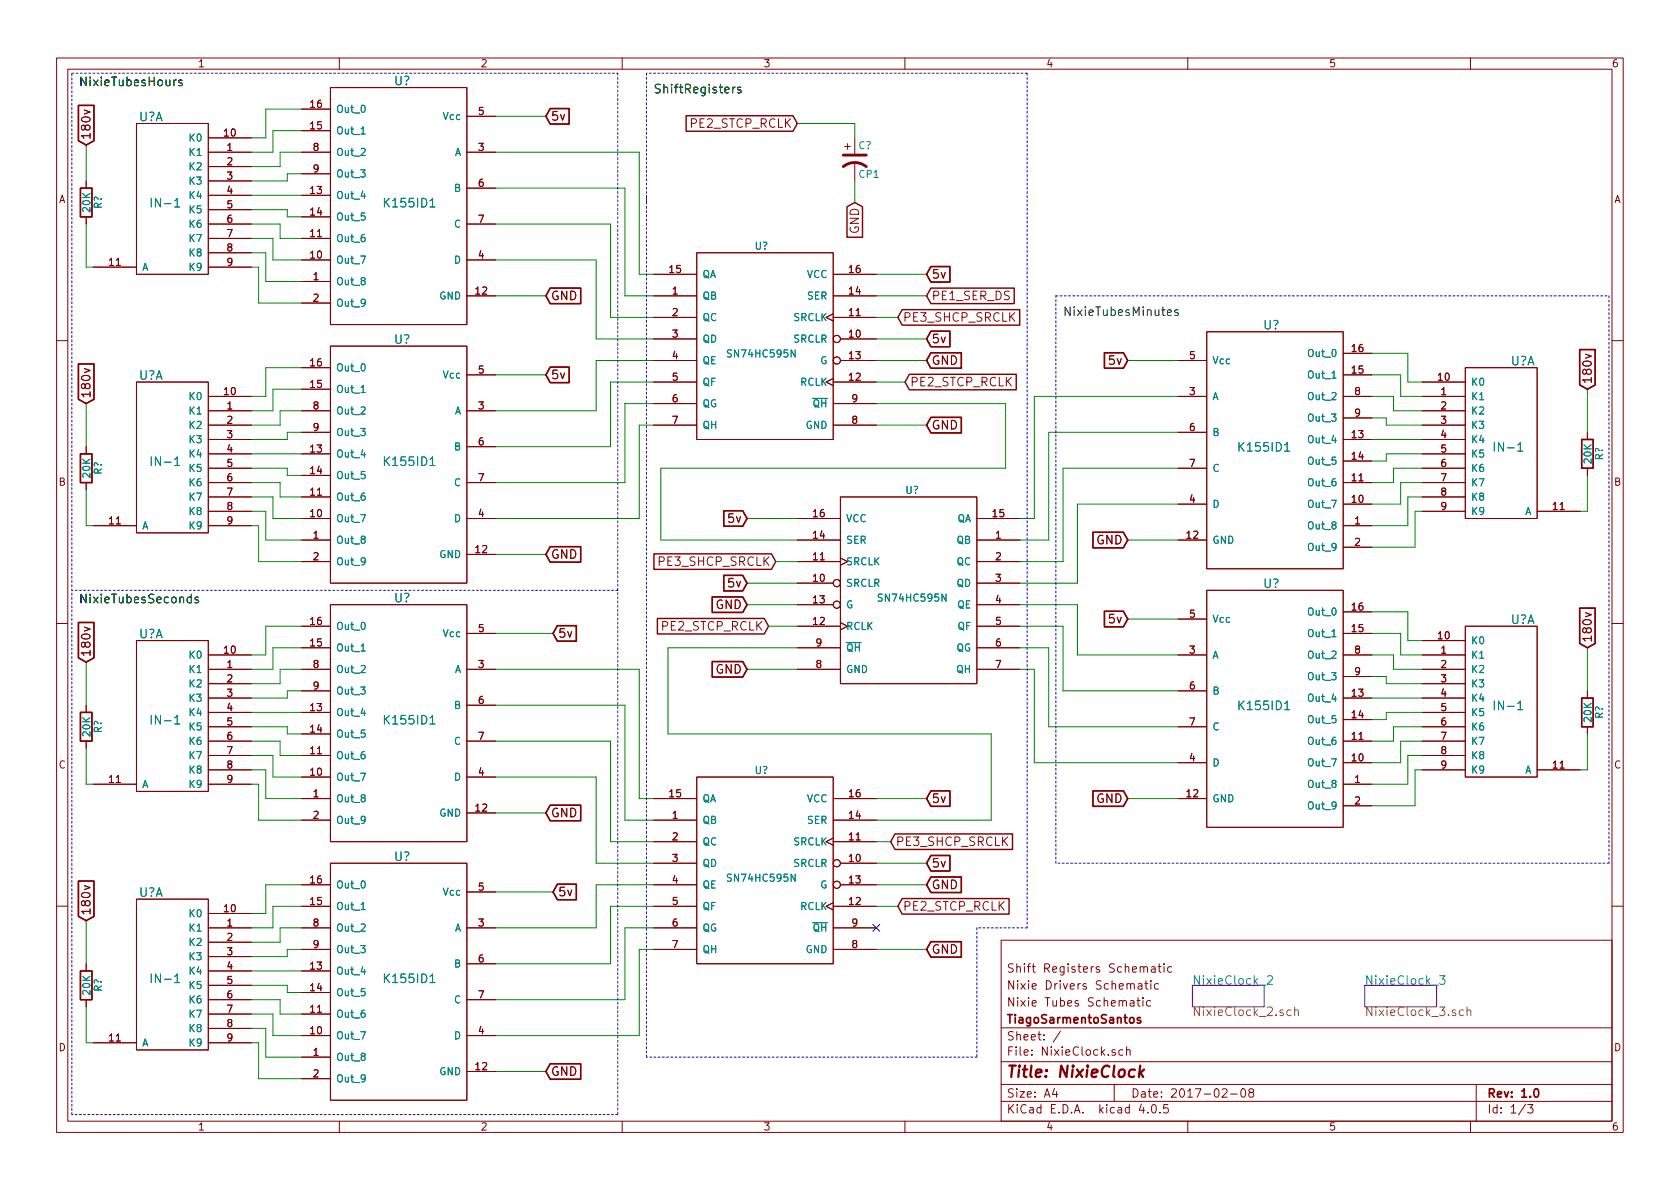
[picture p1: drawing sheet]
<svg xmlns="http://www.w3.org/2000/svg" width="297mm" height="210mm" viewBox="0 0 297 210" stroke-linecap="round" stroke-linejoin="round" font-family="sans-serif">
<g fill="none" stroke="#840000" stroke-width=".18">
<path d="M10 10.3h277v189.9h-277zM12 12.2h273v186.1h-273zM53.3 19.3h5.1M58.4 15.5h24.1v41.9h-24.1zM60 10.3v1.9M110 10.3v1.9M160 10.3v1.9M210 10.3v1.9M260 10.3v1.9M15.2 32v1.3M15.2 38.3v1.3M24.1 21.8h12.7v26.7h-12.7z"/>
<path d="M36.8 26.9h7.6M36.8 39.6h7.6M36.8 34.5h7.6M36.8 29.5h7.6M36.8 32h7.6M36.8 37.1h7.6M36.8 24.4h7.6M53.3 26.9h5.1M53.3 30.7h5.1M53.3 34.5h5.1M53.3 38.3h5.1M53.3 23.1h5.1"/>
<path d="M82.5 26.9h5.1M82.5 20.6h5.1M82.5 33.3h5.1M82.5 39.6h5.1M149.4 25.9h1M149.9 25.4v1M151.1 24.4v2.8M151.1 28.7v3.3M16.5 47.2h7.6M36.8 42.2h7.6M36.8 44.7h7.6M36.8 47.2h7.6"/>
<path d="M53.3 49.8h5.1M53.3 53.6h5.1M53.3 46h5.1M53.3 42.2h5.1M82.5 46h5.1M82.5 52.3h5.1M115.6 52.3h7.6M115.6 56.1h7.6M115.6 59.9h7.6M115.6 48.5h7.6M123.2 44.7h24.1v33h-24.1zM147.3 55.5l-1.3 .6 1.3 .7"/>
<path d="M147.3 52.3h7.6M147.3 56.1h7.6M147.3 48.5h7.6M148.6 59.9h6.3M213.4 58.7h24.1v41.9h-24.1zM10 60.2h2M15.2 79v1.3M24.1 67.6h12.7v26.6h-12.7zM36.8 72.6h7.6M36.8 75.2h7.6M36.8 77.7h7.6M36.8 70.1h7.6"/>
<path d="M53.3 72.6h5.1M53.3 76.4h5.1M53.3 68.8h5.1M53.3 65h5.1M58.4 61.2h24.1v41.9h-24.1zM82.5 72.6h5.1M82.5 66.3h5.1M82.5 79h5.1M115.6 75.2h7.6M115.6 63.7h7.6M115.6 67.6h7.6M115.6 71.4h7.6"/>
<path d="M147.3 66.9l-1.3 .7 1.3 .6M147.3 75.2h7.6M147.3 67.6h7.6M147.3 71.4h7.6M148.6 63.7h6.3M208.3 76.4h5.1M208.3 70.1h5.1M208.3 63.7h5.1M237.5 66.3h5.1M237.5 77.7h5.1M237.5 70.1h5.1M237.5 73.9h5.1"/>
<path d="M237.5 62.5h5.1M251.5 72.6h7.6M251.5 75.2h7.6M251.5 77.7h7.6M251.5 70.1h7.6M251.5 67.6h7.6M259.1 65h12.7v26.7h-12.7zM280.7 76.4v1.3M285 60.2h2M15.2 85.3v1.3M16.5 93h7.6M36.8 85.3h7.6"/>
<path d="M36.8 87.9h7.6M36.8 80.3h7.6M36.8 82.8h7.6M36.8 90.4h7.6M36.8 93h7.6M53.3 95.5h5.1M53.3 99.3h5.1M53.3 91.7h5.1M53.3 87.9h5.1M53.3 80.3h5.1M53.3 84.1h5.1M82.5 91.7h5.1"/>
<path d="M82.5 85.3h5.1M82.5 98h5.1M141 95.5h7.6M141 99.3h7.6M141 91.7h7.6M148.6 87.9h24.1v33h-24.1zM148.6 98.7l1.3 .6-1.3 .6M172.7 95.5h7.6M172.7 99.3h7.6M172.7 91.7h7.6M208.3 95.5h5.1M208.3 82.8h5.1"/>
<path d="M208.3 89.1h5.1M237.5 85.3h5.1M237.5 93h5.1M237.5 96.8h5.1M237.5 89.1h5.1M237.5 81.5h5.1M251.5 85.3h7.6M251.5 87.9h7.6M251.5 80.3h7.6M251.5 82.8h7.6M251.5 90.4h7.6M271.8 90.4h7.6"/>
<path d="M280.7 82.8v1.3M10 110.3h2M24.1 113.3h12.7v26.6h-12.7zM36.8 118.4h7.6M36.8 115.8h7.6M53.3 118.4h5.1M53.3 114.5h5.1M53.3 110.7h5.1M58.4 106.9h24.1v41.9h-24.1zM82.5 118.4h5.1M82.5 112h5.1M141 118.4h7.6"/>
<path d="M141 114.5h7.6M141 110.7h7.6M141 103.1h6.3M141 106.9h6.3M148.6 110.1l1.3 .6-1.3 .7M172.7 118.4h7.6M172.7 114.5h7.6M172.7 110.7h7.6M172.7 103.1h7.6M172.7 106.9h7.6M208.3 115.8h5.1M208.3 109.5h5.1"/>
<path d="M213.4 104.4h24.1v41.9h-24.1zM237.5 112h5.1M237.5 115.8h5.1M237.5 119.6h5.1M237.5 108.2h5.1M251.5 118.4h7.6M251.5 115.8h7.6M251.5 113.3h7.6M259.1 110.7h12.7v26.7h-12.7zM285 110.3h2M15.2 124.7v1.3M15.2 131.1v1.2"/>
<path d="M16.5 138.7h7.6M36.8 131.1h7.6M36.8 133.6h7.6M36.8 126h7.6M36.8 120.9h7.6M36.8 123.4h7.6M36.8 128.5h7.6M36.8 136.1h7.6M36.8 138.7h7.6M53.3 137.4h5.1M53.3 122.2h5.1M53.3 133.6h5.1"/>
<path d="M53.3 126h5.1M53.3 129.8h5.1M82.5 137.4h5.1M82.5 124.7h5.1M82.5 131.1h5.1M123.2 137.4h24.1v33h-24.1zM208.3 122.2h5.1M208.3 128.5h5.1M208.3 134.9h5.1M237.5 131.1h5.1M237.5 123.4h5.1M237.5 138.7h5.1"/>
<path d="M237.5 134.9h5.1M237.5 127.2h5.1M251.5 131.1h7.6M251.5 133.6h7.6M251.5 126h7.6M251.5 120.9h7.6M251.5 123.4h7.6M251.5 128.5h7.6M251.5 136.1h7.6M271.8 136.1h7.6M280.7 122.2v1.2M280.7 128.5v1.3"/>
<path d="M24.1 159h12.7v26.7h-12.7zM53.3 141.2h5.1M53.3 145h5.1M53.3 156.5h5.1M58.4 152.6h24.1v42h-24.1zM82.5 143.8h5.1M82.5 157.7h5.1M115.6 141.2h7.6M115.6 145h7.6M115.6 156.5h7.6M115.6 148.8h7.6M115.6 152.6h7.6"/>
<path d="M147.3 148.2l-1.3 .6 1.3 .7M147.3 159.6l-1.3 .7 1.3 .6M147.3 141.2h7.6M147.3 145h7.6M147.3 148.8h7.6M148.6 156.5h6.3M148.6 152.6h6.3M208.3 141.2h5.1M237.5 142.5h5.1M10 160.2h2M15.2 170.4v1.3M15.2 176.8v1.2"/>
<path d="M36.8 164.1h7.6M36.8 176.8h7.6M36.8 179.3h7.6M36.8 171.7h7.6M36.8 166.6h7.6M36.8 169.2h7.6M36.8 174.2h7.6M36.8 161.5h7.6M53.3 164.1h5.1M53.3 167.9h5.1M53.3 179.3h5.1M53.3 171.7h5.1"/>
<path d="M53.3 175.5h5.1M53.3 160.3h5.1M82.5 164.1h5.1M82.5 170.4h5.1M82.5 176.8h5.1M115.6 164.1h7.6M115.6 167.9h7.6M115.6 160.3h7.6M147.3 164.1h7.6M147.3 167.9h7.6M147.3 160.3h7.6M177 166.3h108v32h-108z"/>
<path d="M199.9 177h.6v.9M200.5 177.3l-.5 .1-.2 .2 .2 .3 .5-.1M201 176.9h.6M201.2 176.4v1.3l.4 .2M201.3 174h.6v.9M201.9 174.3l-.5 .1-.2 .2 .2 .3 .5-.1M202.1 176.4v.2M202.1 176.9v1M202.2 171.1a.36 .36 0 0 1 .4-.2 .36 .36 0 0 1 .3 .2v.8M202.4 173.9h.6M202.6 173.4v1.3l.4 .2M203.4 177l-.4-.1-.3 .3 .1 .6 .2 .1 .4-.1"/>
<path d="M203.5 173.4v.2M203.5 173.9v1M203.6 171h.6v.9M204.2 171.3l-.4 .1-.3 .2 .3 .3h.4M204.7 170.9h.6M204.8 174l-.4-.1-.3 .3 .1 .6 .2 .1 .4-.1M205 170.4v1.3l.3 .2M205.8 170.4v.2M205.8 170.9v1M207.2 171l-.5-.1-.2 .3v.6l.2 .1h.5M285 160.2h2M16.5 184.4h7.6"/>
<path d="M36.8 181.9h7.6M36.8 184.4h7.6M53.3 186.9h5.1M53.3 190.7h5.1M53.3 183.1h5.1M60 198.3v1.9M82.5 183.1h5.1M82.5 189.5h5.1M110 198.3v1.9M160 198.3v1.9M177 194.8h108M177 191.8h108"/>
<path d="M177 187.8h108M177 181.8h108M186.4 192.5l-.3 1h.9M186.8 193v1M187.5 182.3l-1.3 2M197 191.8v3M197.2 185.7a.37 .37 0 0 0-.6 .1l.1 .2 .5 .2 .1 .1-.3 .3-.4-.1M198.5 185.7l-.4-.1-.3 .3 .1 .6 .2 .1 .4-.1M199.2 185.7l.2-.1 .4 .1v.9M199.2 185.1v1.5M201.8 195.2l-.4 1.1h1M202.9 196.7v.1"/>
<path d="M203.8 195.4l.1-.1a.81 .81 0 0 1 .6 .6 .81 .81 0 0 1-.3 .8l-.1 .1a.8 .8 0 0 1-.6-.6 .8 .8 0 0 1 .3-.8zM205.1 196.7v.1M206.5 195.3h-.7l-.1 .7 .2-.1 .5 .1 .2 .2-.1 .5-.2 .1-.6-.1M210 198.3v1.9M216.1 192.7l.2-.2h.4l.3 .5-1 1h1M217.6 193.5h1.1M219.5 192.7l.2-.2a.81 .81 0 0 1 .6 .6 .81 .81 0 0 1-.3 .8l-.1 .1a.79 .79 0 0 1-.4-1.3zM221.1 193.2l-.3-.3 .1-.2 .2-.2 .4 .1 .2 .2-.1 .2-.6 .2a.48 .48 0 0 0-.1 .7l.2 .1 .5-.1a.48 .48 0 0 0-.2-.7M260 198.3v1.9M261 191.8v6.5M269.7 195.2l-1.2 2M270.1 195.3h.9l-.5 .6 .5 .1v.7l-.2 .1-.7-.1"/>
<circle cx="148" cy="59.9" r=".63"/>
<circle cx="148" cy="63.7" r=".63"/>
<circle cx="148" cy="106.9" r=".63"/>
<circle cx="148" cy="103.1" r=".63"/>
<circle cx="148" cy="152.6" r=".63"/>
<circle cx="148" cy="156.5" r=".63"/>
</g>
<path d="M201.7 180a.37 .37 0 0 0-.6 .1v.3l.6 .1v.1l-.2 .3-.4-.1M271.3 192.7l.3-.2a.81 .81 0 0 1 .5 .6 .81 .81 0 0 1-.2 .8l-.2 .1a.79 .79 0 0 1-.4-1.3z" fill="none" stroke="#840000" stroke-width=".3"/>
<path d="M201.6 188.4l-.2 2M201.6 189.7l.5 .7M202.3 189.1l-.9 .8" fill="none" stroke="#840000" stroke-width=".41"/>
<g fill="none" stroke="#008484" stroke-width=".18">
<path d="M30.9 36.6h.9M63.9 23.7h.7M76 36.6h.9M63.9 69.4h.7M227.1 79.8h.9M268.4 79.8h.8M30.9 82.3h.9M76 82.3h.9M63.9 115.1h.7M30.9 128h.9M76 128h.9M227.1 125.5h.9"/>
<path d="M268.4 125.5h.8M30.9 173.8h.9M63.9 160.9h.7M76 173.8h.9M224.1 172.7l.2-.2h.4l.2 .2 .1 .3-.1 .2-.8 .9h.9M254.5 172.5h1l-.5 .6 .3 .1 .2 .2-.1 .5-.2 .2h-.5l-.2-.2"/>
</g>
<g fill="none" stroke="#840000" stroke-width=".25">
<path d="M13.9 18.6h2.7v6.3l-1.4 .7-1.3-.7zM97.3 19.2h3.3v2.7h-3.3l-.8-1.3zM14.2 33.3h2.1v5h-2.1zM121.3 20.5h18.9l.8 1.3-.8 1.4h-18.9zM149.8 36.6l1.3-.8 1.4 .8v5.4h-2.7zM97.3 50.9h5.4v2.8h-5.4l-.8-1.4zM159.5 54.8h20.8v2.7h-20.8l-.8-1.4zM164.6 47.1h3.3v2.8h-3.3l-.8-1.4zM164.6 58.6h3.3v2.7h-3.3l-.8-1.4zM164.6 50.9h14.7v2.8h-14.7l-.8-1.4zM13.9 64.4h2.7v6.2l-1.4 .8-1.3-.8zM97.3 64.9h3.3v2.8h-3.3l-.8-1.4z"/>
<path d="M160.8 66.2h18.9v2.7h-18.9l-.8-1.3zM164.6 73.8h5.4v2.7h-5.4l-.8-1.3zM164.6 62.4h5.4v2.7h-5.4l-.8-1.4zM195.3 62.4h3.3l.8 1.3-.8 1.4h-3.3zM279.3 61.8h2.7v6.3l-1.3 .7-1.4-.7zM279.7 77.7h2v5.1h-2zM14.2 80.3h2.1v5h-2.1zM97.3 96.7h5.4v2.7h-5.4l-.8-1.4zM115.6 97.9h20.8l.8 1.4-.8 1.4h-20.8zM128 90.3h3.3l.8 1.4-.8 1.4h-3.3zM193.2 94.1h5.4l.8 1.4-.8 1.4h-5.4zM13.9 110.1h2.7v6.2l-1.4 .8-1.3-.8z"/>
<path d="M98.6 110.6h3.3v2.8h-3.3l-.8-1.4zM116.2 109.4h18.9l.8 1.3-.8 1.4h-18.9zM125.9 117h5.4l.8 1.4-.8 1.3h-5.4zM125.9 105.6h5.4l.8 1.3-.8 1.4h-5.4zM128 101.7h3.3l.8 1.4-.8 1.4h-3.3zM195.3 108.1h3.3l.8 1.4-.8 1.3h-3.3zM279.3 107.5h2.7v6.3l-1.3 .7-1.4-.7zM14.2 126h2.1v5.1h-2.1zM164.6 139.8h3.3v2.8h-3.3l-.8-1.4zM193.2 139.8h5.4l.8 1.4-.8 1.4h-5.4zM279.7 123.4h2v5.1h-2zM13.9 155.8h2.7v6.2l-1.4 .8-1.3-.8z"/>
<path d="M97.3 142.4h5.4v2.7h-5.4l-.8-1.3zM98.6 156.4h3.3v2.7h-3.3l-.8-1.4zM158.2 147.5h20.8v2.7h-20.8l-.7-1.4zM159.5 158.9h18.9v2.7h-18.9l-.8-1.3zM164.6 151.3h3.3v2.7h-3.3l-.8-1.4zM164.6 155.1h5.4v2.7h-5.4l-.8-1.3zM14.2 171.7h2.1v5.1h-2.1zM164.6 166.5h5.4v2.8h-5.4l-.8-1.4zM97.3 188.1h5.4v2.7h-5.4l-.8-1.3z"/>
</g>
<g fill="none" stroke="#008400" stroke-width=".18">
<path d="M53.3 19.3h-6.3v5.1h-2.6M15.2 39.6v7.6h1.3M15.2 25.6v6.4M44.4 39.6h5.1v2.6h3.8M44.4 37.1h6.4v1.2h2.5M44.4 34.5h8.9M53.3 23.1h-5v3.8h-3.9M53.3 26.9h-3.8v2.6h-5.1M53.3 30.7h-2.5v1.3h-6.4M87.6 26.9h25.4v21.6h2.6M87.6 39.6h20.3v16.5h7.7M87.6 20.6h8.9"/>
<path d="M87.6 33.3h22.9v19h5.1M141 21.8h10.1v2.6M151.1 32v3.8M44.4 44.7h2.6v5.1h6.3M44.4 42.2h3.9v3.8h5M44.4 47.2h1.3v6.4h7.6M87.6 46h17.8v13.9h10.2M87.6 52.3h8.9M154.9 52.3h8.9M154.9 48.5h8.9M154.9 56.1h3.8M154.9 59.9h8.9"/>
<path d="M15.2 71.4v7.6M53.3 65h-6.3v5.1h-2.6M53.3 68.8h-5v3.8h-3.9M53.3 72.6h-3.8v2.6h-5.1M53.3 76.4h-2.5v1.3h-6.4M87.6 66.3h8.9M115.6 63.7h-10.2v8.9h-17.8M115.6 75.2h-2.6v16.5h-25.4M115.6 71.4h-5.1v13.9h-22.9M115.6 67.6h-7.7v11.4h-20.3M154.9 75.2h8.9M154.9 71.4h22.9v11.4h-61v12.7h24.2"/>
<path d="M154.9 63.7h8.9M154.9 67.6h5.1M199.4 63.7h8.9M208.3 70.1h-25.4v21.6h-2.6M208.3 76.4h-22.9v19.1h-5.1M242.6 70.1h3.8v2.5h5.1M242.6 66.3h5v3.8h3.9M242.6 73.9h2.5v1.3h6.4M242.6 77.7h8.9M242.6 62.5h6.3v5.1h2.6M280.7 68.8v7.6M15.2 86.6v6.4h1.3"/>
<path d="M44.4 90.4h2.6v5.1h6.3M44.4 87.9h3.9v3.8h5M44.4 85.3h5.1v2.6h3.8M44.4 82.8h6.4v1.3h2.5M44.4 93h1.3v6.3h7.6M44.4 80.3h8.9M87.6 98h8.9M132.1 91.7h8.9M137.2 99.3h3.8M199.4 95.5h8.9M208.3 82.8h-20.3v16.5h-7.7M208.3 89.1h-17.8v14h-10.2"/>
<path d="M251.5 80.3h-6.4v1.2h-2.5M251.5 82.8h-5.1v2.5h-3.8M251.5 85.3h-3.9v3.8h-5M251.5 87.9h-2.6v5.1h-6.3M251.5 90.4h-1.3v6.4h-7.6M280.7 84.1v6.3h-1.3M15.2 117.1v7.6M53.3 110.7h-6.3v5.1h-2.6M53.3 114.5h-5v3.9h-3.9M53.3 118.4h-3.8v2.5h-5.1M87.6 118.4h25.4v22.8h2.6M87.6 112h10.2"/>
<path d="M132.1 118.4h8.9M132.1 103.1h8.9M132.1 106.9h8.9M135.9 110.7h5.1M141 114.5h-22.9v15.3h57.2v15.2h-20.4M180.3 110.7h7.7v11.5h20.3M180.3 106.9h10.2v8.9h17.8M180.3 118.4h2.6v16.5h25.4M180.3 114.5h5.1v14h22.9M199.4 109.5h8.9M242.6 115.8h3.8v2.6h5.1M242.6 112h5v3.8h3.9"/>
<path d="M242.6 119.6h2.5v1.3h6.4M242.6 108.2h6.3v5.1h2.6M280.7 114.5v7.7M15.2 132.3v6.4h1.3M44.4 136.1h2.6v5.1h6.3M44.4 133.6h3.9v3.8h5M44.4 131.1h5.1v2.5h3.8M44.4 128.5h6.4v1.3h2.5M44.4 138.7h1.3v6.3h7.6M44.4 126h8.9M53.3 122.2h-2.5v1.2h-6.4M87.6 131.1h20.3v17.7h7.7"/>
<path d="M87.6 137.4h17.8v15.2h10.2M87.6 124.7h22.9v20.3h5.1M242.6 123.4h8.9M251.5 126h-6.4v1.2h-2.5M251.5 128.5h-5.1v2.6h-3.8M251.5 131.1h-3.9v3.8h-5M251.5 133.6h-2.6v5.1h-6.3M251.5 136.1h-1.3v6.4h-7.6M280.7 129.8v6.3h-1.3M53.3 156.5h-6.3v5h-2.6M87.6 157.7h10.2M87.6 143.8h8.9"/>
<path d="M115.6 156.5h-10.2v7.6h-17.8M154.9 141.2h8.9M154.9 156.5h8.9M154.9 148.8h2.6M154.9 152.6h8.9M199.4 141.2h8.9M15.2 178v6.4h1.3M15.2 162.8v7.6M44.4 179.3h3.9v3.8h5M44.4 176.8h5.1v2.5h3.8M44.4 174.2h6.4v1.3h2.5M44.4 171.7h8.9"/>
<path d="M53.3 160.3h-5v3.8h-3.9M53.3 164.1h-3.8v2.5h-5.1M53.3 167.9h-2.5v1.3h-6.4M115.6 164.1h-5.1v12.7h-22.9M115.6 160.3h-7.7v10.1h-20.3M115.6 167.9h-2.6v15.2h-25.4M154.9 160.3h3.8M154.9 167.9h8.9M44.4 181.9h2.6v5h6.3M44.4 184.4h1.3v6.3h7.6M87.6 189.5h8.9"/>
</g>
<g fill="none" stroke="#0000c2" stroke-width=".18" stroke-dasharray=".3 .4">
<path d="M12.7 12.9h96.5M109.2 12.9v184.2M114.3 12.9v22.9M181.6 12.9v151.2M181.6 12.9h-67.3M186.7 52.3h97.8M284.5 52.3v100.3M109.2 104.4h-96.5M186.7 152.6v-100.3M284.5 152.6h-97.8M172.7 164.1v22.8M181.6 164.1h-8.9"/>
<path d="M12.7 197.1v-184.2M109.2 197.1h-96.5M114.3 186.9v-152.4M172.7 186.9h-58.4"/>
</g>
<path d="M31.2 14.1l-.3 .1-.2 .2M32.2 14.2l-.4-.1-.2 .3 .1 .2 .5 .1v.4h-.6M129.5 15.4v1M130 15.4l-.3 .1-.2 .2M131 15.5l-.4-.1-.2 .2 .1 .2 .5 .2v.4h-.6M206.4 55.3l.7-.2v-.2l-.5-.1-.2 .2 .1 .7h.6M208.3 54.9l-.4-.1-.2 .2 .1 .2 .5 .2v.3h-.6M33.8 105.7a.48 .48 0 0 0-.6 0v.7a.48 .48 0 0 0 .6 .1M33.8 105.1v1.5M35.1 105.7l-.4-.1-.2 .2v.2l.6 .2v.3h-.6" fill="none" stroke="#000" stroke-width=".18"/>
<path d="M154.3 163.5l1.2 1.2M155.5 163.5l-1.2 1.2" fill="none" stroke="#000084" stroke-width=".18"/>
<path d="M210.8 174.2h12.7v3.8h-12.7zM241.3 174.2h12.7v3.8h-12.7z" fill="none" stroke="#840084" stroke-width=".18"/>
<path d="M228.3 178.7a.48 .48 0 0 0-.7 0v.7a.48 .48 0 0 0 .7 .1M228.9 178.7h.1a.36 .36 0 0 1 .6 .1v.8M228.9 178.1v1.5M258.7 178.7a.48 .48 0 0 0-.6 0v.7a.48 .48 0 0 0 .6 .1M259.4 178.7h.1a.36 .36 0 0 1 .5 .1v.8M259.4 178.1v1.5" fill="none" stroke="#848400" stroke-width=".18"/>
<path d="M149.1 29.5a3.3 3.3 0 0 1 4.1 0M149.1 27.4h4.1" fill="none" stroke="#840000" stroke-width=".51"/>
<text font-size="2.8" fill="#840000" x="178" y="190.5">Title: NixieClock</text>
<g font-size="2.1">
<text x="14" y="15.2">NixieTubesHours</text>
<text x="115.6" y="16.5">ShiftRegisters</text>
<text x="188" y="55.9">NixieTubesMinutes</text>
<text x="14" y="106.7">NixieTubesSeconds</text>
</g>
<g font-size="2.1" fill="#008484">
<text x="69.7" y="15.1">U?</text>
<text x="24.5" y="21.4">U?A</text>
<text x="27.2" y="36.7">IN-1</text>
<text x="68.2" y="36.7">K155ID1</text>
<text x="223.4" y="58.3">U?</text>
<text x="69.7" y="60.8">U?</text>
<text x="267" y="64.6">U?A</text>
<text x="24.5" y="67.2">U?A</text>
<text x="27.2" y="82.4">IN-1</text>
<text x="68.2" y="82.4">K155ID1</text>
<text x="219.3" y="79.9">K155ID1</text>
<text x="264.7" y="79.9">IN-1</text>
<text x="69.7" y="106.5">U?</text>
<text x="223.4" y="104">U?</text>
<text x="24.5" y="112.9">U?A</text>
<text x="267" y="110.3">U?A</text>
<text x="219.3" y="125.6">K155ID1</text>
<text x="264.7" y="125.6">IN-1</text>
<text x="27.2" y="128.1">IN-1</text>
<text x="68.2" y="128.1">K155ID1</text>
<text x="69.7" y="152.2">U?</text>
<text x="24.5" y="158.6">U?A</text>
<text x="27.2" y="173.8">IN-1</text>
<text x="68.2" y="173.8">K155ID1</text>
<text x="210.8" y="174.1">NixieClock_2</text>
<text x="241.3" y="174.1">NixieClock_3</text>
</g>
<g font-size="2.1" fill="#840000">
<text x="97.4" y="21.3">5v</text>
<text x="122.1" y="22.6">PE2_STCP_RCLK</text>
<text x="16" y="24.7" transform="rotate(-90 16 24.7)">180v</text>
<text x="151.9" y="41.4" transform="rotate(-90 151.9 41.4)">GND</text>
<text x="97.4" y="53.1">GND</text>
<text x="164.7" y="49.3">5v</text>
<text x="164.7" y="53.1">PE1_SER_DS</text>
<text x="159.7" y="56.9">PE3_SHCP_SRCLK</text>
<text x="164.7" y="64.5">GND</text>
<text x="164.7" y="60.7">5v</text>
<text x="196.1" y="64.5">5v</text>
<text x="16" y="70.5" transform="rotate(-90 16 70.5)">180v</text>
<text x="97.4" y="67.1">5v</text>
<text x="160.9" y="68.3">PE2_STCP_RCLK</text>
<text x="281.4" y="67.9" transform="rotate(-90 281.4 67.9)">180v</text>
<text x="164.7" y="75.9">GND</text>
<text x="128.8" y="92.5">5v</text>
<text x="97.4" y="98.8">GND</text>
<text x="116.7" y="100.1">PE3_SHCP_SRCLK</text>
<text x="193.8" y="96.3">GND</text>
<text x="126.4" y="107.7">GND</text>
<text x="128.8" y="103.9">5v</text>
<text x="98.7" y="112.8">5v</text>
<text x="117" y="111.5">PE2_STCP_RCLK</text>
<text x="196.1" y="110.2">5v</text>
<text x="281.4" y="113.6" transform="rotate(-90 281.4 113.6)">180v</text>
<text x="16" y="116.2" transform="rotate(-90 16 116.2)">180v</text>
<text x="126.4" y="119.1">GND</text>
<text x="164.7" y="142">5v</text>
<text x="193.8" y="142">GND</text>
<text x="97.4" y="144.5">GND</text>
<text x="158.4" y="149.6">PE3_SHCP_SRCLK</text>
<text x="164.7" y="153.4">5v</text>
<text x="16" y="161.9" transform="rotate(-90 16 161.9)">180v</text>
<text x="98.7" y="158.5">5v</text>
<text x="159.7" y="161">PE2_STCP_RCLK</text>
<text x="164.7" y="157.2">GND</text>
<text x="164.7" y="168.7">GND</text>
<text x="178" y="172">Shift Registers Schematic</text>
<text x="178" y="178">Nixie Tubes Schematic</text>
<text x="178" y="175">Nixie Drivers Schematic</text>
<text x="178" y="184">Sheet: /</text>
<text x="178" y="181">TiagoSarmentoSantos</text>
<text x="97.4" y="190.2">GND</text>
<text x="178" y="186.7">File: NixieClock.sch</text>
<text x="178" y="196.9">KiCad E.D.A. kicad 4.0.5</text>
<text x="178" y="194.1">Size: A4</text>
<text x="200" y="194.1">Date: 2017-02-08</text>
<text x="263" y="194.1">Rev: 1.0</text>
<text x="263" y="196.9">Id: 1/3</text>
</g>
<g font-size="2.1" fill="#848400">
<text x="210.8" y="179.7">NixieClock_2.sch</text>
<text x="241.3" y="179.7">NixieClock_3.sch</text>
</g>
<g font-size="1.8" fill="#840000">
<text x="35" y="11.9">1</text>
<text x="85" y="11.9">2</text>
<text x="135" y="11.9">3</text>
<text x="185" y="11.9">4</text>
<text x="235" y="11.9">5</text>
<text x="285" y="11.9">6</text>
<text x="54.9" y="22.9">15</text>
<text x="54.9" y="19">16</text>
<text x="84.6" y="20.3">5</text>
<text x="39.7" y="24.1">10</text>
<text x="40.2" y="26.7">1</text>
<text x="40.2" y="29.2">2</text>
<text x="55.4" y="26.7">8</text>
<text x="84.6" y="26.7">3</text>
<text x="10.4" y="35.9">A</text>
<text x="40.2" y="31.7">3</text>
<text x="40.2" y="34.3">4</text>
<text x="54.9" y="34.3">13</text>
<text x="55.4" y="30.5">9</text>
<text x="84.6" y="33">6</text>
<text x="285.4" y="35.9">A</text>
<text x="40.2" y="36.8">5</text>
<text x="40.2" y="39.4">6</text>
<text x="40.2" y="41.9">7</text>
<text x="54.9" y="41.9">11</text>
<text x="54.9" y="38.1">14</text>
<text x="84.6" y="39.4">7</text>
<text x="19.4" y="47">11</text>
<text x="40.2" y="44.4">8</text>
<text x="40.2" y="47">9</text>
<text x="54.9" y="45.7">10</text>
<text x="84.6" y="45.7">4</text>
<text x="55.4" y="49.5">1</text>
<text x="55.4" y="53.3">2</text>
<text x="84.1" y="52.1">12</text>
<text x="118.4" y="48.3">15</text>
<text x="118.9" y="52.1">1</text>
<text x="150.2" y="52.1">14</text>
<text x="150.2" y="48.3">16</text>
<text x="118.9" y="55.9">2</text>
<text x="118.9" y="59.7">3</text>
<text x="150.2" y="59.7">10</text>
<text x="150.2" y="55.9">11</text>
<text x="54.9" y="64.8">16</text>
<text x="118.9" y="63.5">4</text>
<text x="150.2" y="63.5">13</text>
<text x="210.3" y="63.5">5</text>
<text x="239.1" y="62.2">16</text>
<text x="39.7" y="69.8">10</text>
<text x="54.9" y="68.6">15</text>
<text x="84.6" y="66">5</text>
<text x="118.9" y="67.3">5</text>
<text x="118.9" y="71.1">6</text>
<text x="150.2" y="67.3">12</text>
<text x="150.6" y="71.1">9</text>
<text x="210.3" y="69.8">3</text>
<text x="239.1" y="66">15</text>
<text x="239.5" y="69.8">8</text>
<text x="254.3" y="67.3">10</text>
<text x="254.8" y="69.8">1</text>
<text x="40.2" y="72.4">1</text>
<text x="40.2" y="74.9">2</text>
<text x="40.2" y="77.5">3</text>
<text x="55.4" y="72.4">8</text>
<text x="55.4" y="76.2">9</text>
<text x="84.6" y="72.4">3</text>
<text x="118.9" y="74.9">7</text>
<text x="150.6" y="74.9">8</text>
<text x="210.3" y="76.2">6</text>
<text x="239.1" y="77.5">13</text>
<text x="239.5" y="73.7">9</text>
<text x="254.8" y="72.4">2</text>
<text x="254.8" y="74.9">3</text>
<text x="254.8" y="77.5">4</text>
<text x="40.2" y="80">4</text>
<text x="40.2" y="82.5">5</text>
<text x="54.9" y="80">13</text>
<text x="54.9" y="83.8">14</text>
<text x="84.6" y="78.7">6</text>
<text x="210.3" y="82.5">7</text>
<text x="239.1" y="81.3">14</text>
<text x="254.8" y="80">5</text>
<text x="254.8" y="82.5">6</text>
<text x="10.4" y="85.9">B</text>
<text x="40.2" y="85.1">6</text>
<text x="40.2" y="87.6">7</text>
<text x="54.9" y="87.6">11</text>
<text x="84.6" y="85.1">7</text>
<text x="210.3" y="88.9">4</text>
<text x="239.1" y="88.9">10</text>
<text x="239.1" y="85.1">11</text>
<text x="254.8" y="85.1">7</text>
<text x="254.8" y="87.6">8</text>
<text x="285.4" y="85.9">B</text>
<text x="19.4" y="92.7">11</text>
<text x="40.2" y="90.2">8</text>
<text x="40.2" y="92.7">9</text>
<text x="54.9" y="91.4">10</text>
<text x="55.4" y="95.2">1</text>
<text x="84.6" y="91.4">4</text>
<text x="143.8" y="95.2">14</text>
<text x="143.8" y="91.4">16</text>
<text x="175.6" y="91.4">15</text>
<text x="176" y="95.2">1</text>
<text x="209.9" y="95.2">12</text>
<text x="239.5" y="92.7">1</text>
<text x="254.8" y="90.2">9</text>
<text x="274.6" y="90.2">11</text>
<text x="55.4" y="99.1">2</text>
<text x="84.1" y="97.8">12</text>
<text x="143.8" y="99.1">11</text>
<text x="176" y="99.1">2</text>
<text x="239.5" y="96.5">2</text>
<text x="143.8" y="102.9">10</text>
<text x="143.8" y="106.7">13</text>
<text x="176" y="102.9">3</text>
<text x="176" y="106.7">4</text>
<text x="239.1" y="107.9">16</text>
<text x="54.9" y="110.5">16</text>
<text x="84.6" y="111.8">5</text>
<text x="143.8" y="110.5">12</text>
<text x="176" y="110.5">5</text>
<text x="210.3" y="109.2">5</text>
<text x="239.1" y="111.8">15</text>
<text x="254.3" y="113">10</text>
<text x="39.7" y="115.6">10</text>
<text x="40.2" y="118.1">1</text>
<text x="54.9" y="114.3">15</text>
<text x="55.4" y="118.1">8</text>
<text x="84.6" y="118.1">3</text>
<text x="144.3" y="118.1">8</text>
<text x="144.3" y="114.3">9</text>
<text x="176" y="114.3">6</text>
<text x="176" y="118.1">7</text>
<text x="210.3" y="115.6">3</text>
<text x="239.5" y="115.6">8</text>
<text x="239.5" y="119.4">9</text>
<text x="254.8" y="115.6">1</text>
<text x="254.8" y="118.1">2</text>
<text x="40.2" y="120.6">2</text>
<text x="40.2" y="123.2">3</text>
<text x="40.2" y="125.7">4</text>
<text x="54.9" y="125.7">13</text>
<text x="55.4" y="121.9">9</text>
<text x="84.6" y="124.5">6</text>
<text x="210.3" y="121.9">6</text>
<text x="239.1" y="123.2">13</text>
<text x="254.8" y="120.6">3</text>
<text x="254.8" y="123.2">4</text>
<text x="254.8" y="125.7">5</text>
<text x="40.2" y="128.3">5</text>
<text x="40.2" y="130.8">6</text>
<text x="54.9" y="129.5">14</text>
<text x="84.6" y="130.8">7</text>
<text x="210.3" y="128.3">7</text>
<text x="239.1" y="130.8">11</text>
<text x="239.1" y="127">14</text>
<text x="254.8" y="128.3">6</text>
<text x="254.8" y="130.8">7</text>
<text x="10.4" y="135.9">C</text>
<text x="40.2" y="133.3">7</text>
<text x="40.2" y="135.9">8</text>
<text x="54.9" y="137.2">10</text>
<text x="54.9" y="133.3">11</text>
<text x="84.6" y="137.2">4</text>
<text x="210.3" y="134.6">4</text>
<text x="239.1" y="134.6">10</text>
<text x="254.8" y="133.3">8</text>
<text x="254.8" y="135.9">9</text>
<text x="274.6" y="135.9">11</text>
<text x="285.4" y="135.9">C</text>
<text x="19.4" y="138.4">11</text>
<text x="40.2" y="138.4">9</text>
<text x="55.4" y="141">1</text>
<text x="84.1" y="143.5">12</text>
<text x="118.4" y="141">15</text>
<text x="150.2" y="141">16</text>
<text x="209.9" y="141">12</text>
<text x="239.5" y="138.4">1</text>
<text x="239.5" y="142.2">2</text>
<text x="55.4" y="144.8">2</text>
<text x="118.9" y="144.8">1</text>
<text x="118.9" y="148.6">2</text>
<text x="150.2" y="148.6">11</text>
<text x="150.2" y="144.8">14</text>
<text x="118.9" y="152.4">3</text>
<text x="150.2" y="152.4">10</text>
<text x="39.7" y="161.3">10</text>
<text x="54.9" y="160">15</text>
<text x="54.9" y="156.2">16</text>
<text x="84.6" y="157.5">5</text>
<text x="118.9" y="156.2">4</text>
<text x="118.9" y="160">5</text>
<text x="150.2" y="160">12</text>
<text x="150.2" y="156.2">13</text>
<text x="40.2" y="163.8">1</text>
<text x="40.2" y="166.4">2</text>
<text x="55.4" y="163.8">8</text>
<text x="55.4" y="167.6">9</text>
<text x="84.6" y="163.8">3</text>
<text x="118.9" y="163.8">6</text>
<text x="118.9" y="167.6">7</text>
<text x="150.6" y="167.6">8</text>
<text x="150.6" y="163.8">9</text>
<text x="40.2" y="168.9">3</text>
<text x="40.2" y="171.4">4</text>
<text x="40.2" y="174">5</text>
<text x="54.9" y="171.4">13</text>
<text x="84.6" y="170.2">6</text>
<text x="40.2" y="176.5">6</text>
<text x="40.2" y="179.1">7</text>
<text x="54.9" y="179.1">11</text>
<text x="54.9" y="175.3">14</text>
<text x="84.6" y="176.5">7</text>
<text x="10.4" y="185.9">D</text>
<text x="19.4" y="184.1">11</text>
<text x="40.2" y="181.6">8</text>
<text x="40.2" y="184.1">9</text>
<text x="54.9" y="182.9">10</text>
<text x="84.6" y="182.9">4</text>
<text x="285.4" y="185.9">D</text>
<text x="55.4" y="186.7">1</text>
<text x="55.4" y="190.5">2</text>
<text x="84.1" y="189.2">12</text>
<text x="35" y="199.9">1</text>
<text x="85" y="199.9">2</text>
<text x="135" y="199.9">3</text>
<text x="185" y="199.9">4</text>
<text x="235" y="199.9">5</text>
<text x="285" y="199.9">6</text>
</g>
<g font-size="1.8" fill="#008484">
<text x="59.4" y="23.7">Out_1</text>
<text x="59.4" y="19.9">Out_0</text>
<text x="78.4" y="21.2">Vcc</text>
<text x="33.6" y="27.6">K1</text>
<text x="33.6" y="25">K0</text>
<text x="59.4" y="27.6">Out_2</text>
<text x="80.3" y="27.6">A</text>
<text x="151.8" y="26.4">C?</text>
<text x="33.6" y="30.1">K2</text>
<text x="33.6" y="32.6">K3</text>
<text x="33.6" y="35.2">K4</text>
<text x="59.4" y="31.4">Out_3</text>
<text x="59.4" y="35.2">Out_4</text>
<text x="80.3" y="33.9">B</text>
<text x="151.9" y="31.4">CP1</text>
<text x="16" y="37.4" transform="rotate(-90 16 37.4)">20K</text>
<text x="18" y="37" transform="rotate(-90 18 37)">R?</text>
<text x="33.6" y="37.7">K5</text>
<text x="33.6" y="40.3">K6</text>
<text x="59.4" y="39">Out_5</text>
<text x="80.3" y="40.3">C</text>
<text x="25.1" y="47.9">A</text>
<text x="33.6" y="42.8">K7</text>
<text x="33.6" y="45.3">K8</text>
<text x="33.6" y="47.9">K9</text>
<text x="59.4" y="46.6">Out_7</text>
<text x="59.4" y="42.8">Out_6</text>
<text x="80.3" y="46.6">D</text>
<text x="133.5" y="44.1">U?</text>
<text x="59.4" y="50.4">Out_8</text>
<text x="77.6" y="53">GND</text>
<text x="124.2" y="53">QB</text>
<text x="124.2" y="49.1">QA</text>
<text x="142.6" y="49.1">VCC</text>
<text x="142.7" y="53">SER</text>
<text x="59.4" y="54.2">Out_9</text>
<text x="124.2" y="56.8">QC</text>
<text x="140.2" y="56.8">SRCLK</text>
<text x="59.4" y="65.7">Out_0</text>
<text x="124.2" y="60.6">QD</text>
<text x="124.2" y="64.4">QE</text>
<text x="129" y="63.2">SN74HC595N</text>
<text x="140.2" y="60.6">SRCLR</text>
<text x="144.9" y="64.4">G</text>
<text x="214.4" y="64.4">Vcc</text>
<text x="231.5" y="63.1">Out_0</text>
<text x="33.6" y="70.7">K0</text>
<text x="59.4" y="69.5">Out_1</text>
<text x="78.4" y="66.9">Vcc</text>
<text x="124.2" y="68.2">QF</text>
<text x="141.4" y="68.2">RCLK</text>
<text x="214.4" y="70.7">A</text>
<text x="231.5" y="70.7">Out_2</text>
<text x="231.5" y="66.9">Out_1</text>
<text x="260.1" y="70.7">K1</text>
<text x="260.1" y="68.2">K0</text>
<text x="33.6" y="73.3">K1</text>
<text x="33.6" y="75.8">K2</text>
<text x="59.4" y="73.3">Out_2</text>
<text x="59.4" y="77.1">Out_3</text>
<text x="80.3" y="73.3">A</text>
<text x="124.2" y="72">QG</text>
<text x="124.2" y="75.8">QH</text>
<text x="142.4" y="75.8">GND</text>
<text x="143.7" y="72">QH</text>
<text x="214.4" y="77.1">B</text>
<text x="231.5" y="74.5">Out_3</text>
<text x="260.1" y="73.3">K2</text>
<text x="260.1" y="75.8">K3</text>
<text x="18" y="83.9" transform="rotate(-90 18 83.9)">R?</text>
<text x="33.6" y="78.4">K3</text>
<text x="33.6" y="80.9">K4</text>
<text x="33.6" y="83.4">K5</text>
<text x="59.4" y="80.9">Out_4</text>
<text x="80.3" y="79.6">B</text>
<text x="214.4" y="83.4">C</text>
<text x="231.5" y="78.4">Out_4</text>
<text x="231.5" y="82.2">Out_5</text>
<text x="260.1" y="78.4">K4</text>
<text x="260.1" y="80.9">K5</text>
<text x="260.1" y="83.4">K6</text>
<text x="281.4" y="81.9" transform="rotate(-90 281.4 81.9)">20K</text>
<text x="283.4" y="81.4" transform="rotate(-90 283.4 81.4)">R?</text>
<text x="16" y="84.4" transform="rotate(-90 16 84.4)">20K</text>
<text x="33.6" y="86">K6</text>
<text x="33.6" y="88.5">K7</text>
<text x="59.4" y="88.5">Out_6</text>
<text x="59.4" y="84.7">Out_5</text>
<text x="80.3" y="86">C</text>
<text x="160.1" y="87.3">U?</text>
<text x="214.4" y="89.8">D</text>
<text x="231.5" y="89.8">Out_7</text>
<text x="231.5" y="86">Out_6</text>
<text x="260.1" y="86">K7</text>
<text x="260.1" y="88.5">K8</text>
<text x="25.1" y="93.6">A</text>
<text x="33.6" y="91.1">K8</text>
<text x="33.6" y="93.6">K9</text>
<text x="59.4" y="92.3">Out_7</text>
<text x="80.3" y="92.3">D</text>
<text x="149.6" y="92.3">VCC</text>
<text x="169.1" y="92.3">QA</text>
<text x="231.5" y="93.6">Out_8</text>
<text x="260.1" y="91.1">K9</text>
<text x="269.5" y="91.1">A</text>
<text x="59.4" y="96.1">Out_8</text>
<text x="59.4" y="99.9">Out_9</text>
<text x="77.6" y="98.7">GND</text>
<text x="149.6" y="99.9">SRCLK</text>
<text x="149.6" y="96.1">SER</text>
<text x="169.1" y="96.1">QB</text>
<text x="169.1" y="99.9">QC</text>
<text x="214.4" y="96.1">GND</text>
<text x="231.5" y="97.4">Out_9</text>
<text x="149.6" y="103.8">SRCLR</text>
<text x="149.6" y="107.6">G</text>
<text x="155.7" y="106.4">SN74HC595N</text>
<text x="169.1" y="103.8">QD</text>
<text x="169.1" y="107.6">QE</text>
<text x="59.4" y="111.4">Out_0</text>
<text x="78.4" y="112.6">Vcc</text>
<text x="149.6" y="111.4">RCLK</text>
<text x="169.2" y="111.4">QF</text>
<text x="214.4" y="110.1">Vcc</text>
<text x="231.5" y="112.6">Out_1</text>
<text x="231.5" y="108.8">Out_0</text>
<text x="260.1" y="113.9">K0</text>
<text x="33.6" y="119">K1</text>
<text x="33.6" y="116.5">K0</text>
<text x="59.4" y="119">Out_2</text>
<text x="59.4" y="115.2">Out_1</text>
<text x="80.3" y="119">A</text>
<text x="149.6" y="119">GND</text>
<text x="149.6" y="115.2">QH</text>
<text x="169" y="115.2">QG</text>
<text x="169.1" y="119">QH</text>
<text x="214.4" y="116.5">A</text>
<text x="231.5" y="116.5">Out_2</text>
<text x="260.1" y="116.5">K1</text>
<text x="260.1" y="119">K2</text>
<text x="33.6" y="121.5">K2</text>
<text x="33.6" y="124.1">K3</text>
<text x="59.4" y="122.8">Out_3</text>
<text x="80.3" y="125.3">B</text>
<text x="214.4" y="122.8">B</text>
<text x="231.5" y="120.3">Out_3</text>
<text x="231.5" y="124.1">Out_4</text>
<text x="260.1" y="121.5">K3</text>
<text x="260.1" y="124.1">K4</text>
<text x="16" y="130.1" transform="rotate(-90 16 130.1)">20K</text>
<text x="18" y="129.7" transform="rotate(-90 18 129.7)">R?</text>
<text x="33.6" y="126.6">K4</text>
<text x="33.6" y="129.2">K5</text>
<text x="33.6" y="131.7">K6</text>
<text x="59.4" y="126.6">Out_4</text>
<text x="59.4" y="130.4">Out_5</text>
<text x="80.3" y="131.7">C</text>
<text x="214.4" y="129.2">C</text>
<text x="231.5" y="131.7">Out_6</text>
<text x="231.5" y="127.9">Out_5</text>
<text x="260.1" y="126.6">K5</text>
<text x="260.1" y="129.2">K6</text>
<text x="260.1" y="131.7">K7</text>
<text x="281.4" y="127.6" transform="rotate(-90 281.4 127.6)">20K</text>
<text x="283.4" y="127.1" transform="rotate(-90 283.4 127.1)">R?</text>
<text x="33.6" y="134.2">K7</text>
<text x="33.6" y="136.8">K8</text>
<text x="59.4" y="134.2">Out_6</text>
<text x="133.5" y="136.8">U?</text>
<text x="214.4" y="135.5">D</text>
<text x="231.5" y="135.5">Out_7</text>
<text x="260.1" y="134.2">K8</text>
<text x="260.1" y="136.8">K9</text>
<text x="269.5" y="136.8">A</text>
<text x="25.1" y="139.3">A</text>
<text x="33.6" y="139.3">K9</text>
<text x="59.4" y="141.9">Out_8</text>
<text x="59.4" y="138">Out_7</text>
<text x="80.3" y="138">D</text>
<text x="124.2" y="141.9">QA</text>
<text x="142.6" y="141.9">VCC</text>
<text x="214.4" y="141.9">GND</text>
<text x="231.5" y="139.3">Out_8</text>
<text x="231.5" y="143.1">Out_9</text>
<text x="59.4" y="145.7">Out_9</text>
<text x="77.6" y="144.4">GND</text>
<text x="124.2" y="145.7">QB</text>
<text x="124.2" y="149.5">QC</text>
<text x="140.2" y="149.5">SRCLK</text>
<text x="142.7" y="145.7">SER</text>
<text x="124.2" y="153.3">QD</text>
<text x="129" y="155.9">SN74HC595N</text>
<text x="140.2" y="153.3">SRCLR</text>
<text x="59.4" y="160.9">Out_1</text>
<text x="59.4" y="157.1">Out_0</text>
<text x="78.4" y="158.4">Vcc</text>
<text x="124.2" y="157.1">QE</text>
<text x="124.2" y="160.9">QF</text>
<text x="141.4" y="160.9">RCLK</text>
<text x="144.9" y="157.1">G</text>
<text x="33.6" y="164.7">K1</text>
<text x="33.6" y="167.3">K2</text>
<text x="33.6" y="162.2">K0</text>
<text x="59.4" y="164.7">Out_2</text>
<text x="80.3" y="164.7">A</text>
<text x="124.2" y="164.7">QG</text>
<text x="143.7" y="164.7">QH</text>
<text x="33.6" y="169.8">K3</text>
<text x="33.6" y="172.3">K4</text>
<text x="59.4" y="168.5">Out_3</text>
<text x="59.4" y="172.3">Out_4</text>
<text x="80.3" y="171.1">B</text>
<text x="124.2" y="168.5">QH</text>
<text x="142.4" y="168.5">GND</text>
<text x="16" y="175.9" transform="rotate(-90 16 175.9)">20K</text>
<text x="18" y="175.4" transform="rotate(-90 18 175.4)">R?</text>
<text x="33.6" y="174.9">K5</text>
<text x="33.6" y="177.4">K6</text>
<text x="33.6" y="180">K7</text>
<text x="59.4" y="180">Out_6</text>
<text x="59.4" y="176.1">Out_5</text>
<text x="80.3" y="177.4">C</text>
<text x="25.1" y="185">A</text>
<text x="33.6" y="182.5">K8</text>
<text x="33.6" y="185">K9</text>
<text x="59.4" y="183.8">Out_7</text>
<text x="80.3" y="183.8">D</text>
<text x="59.4" y="187.6">Out_8</text>
<text x="59.4" y="191.4">Out_9</text>
<text x="77.6" y="190.1">GND</text>
</g>
</svg>
